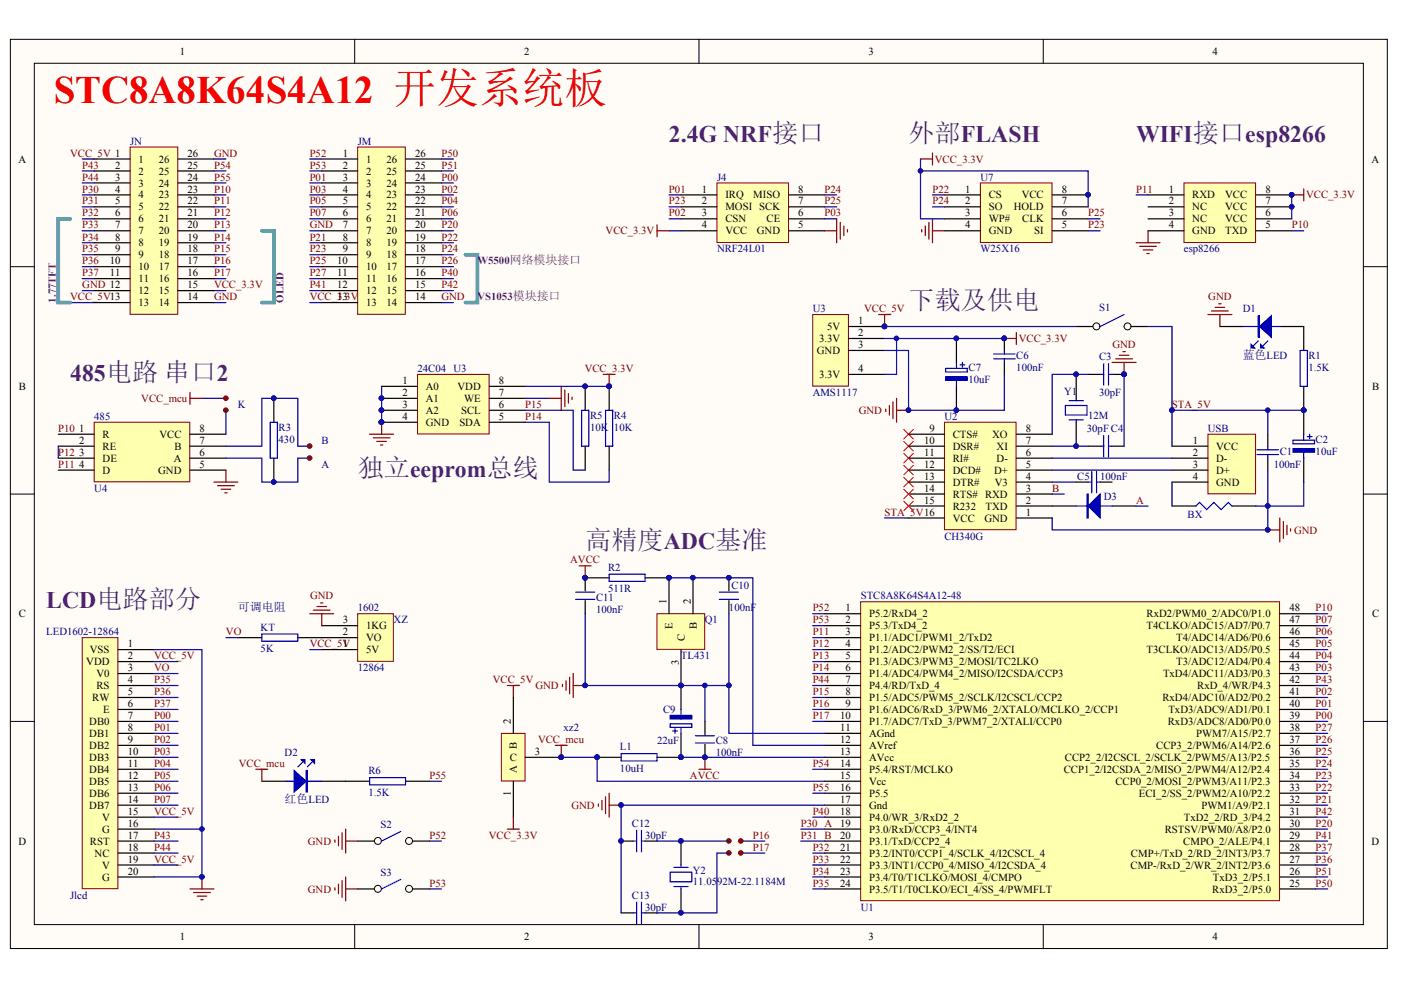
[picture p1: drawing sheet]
<svg xmlns="http://www.w3.org/2000/svg" width="297mm" height="210mm" viewBox="0 0 297 210" stroke-linecap="round" stroke-linejoin="round" font-family="sans-serif">
<g fill="#fffcf8" stroke="#000" stroke-width=".21">
<path d="M2.2 8.3h291.9v192.8h-291.9z"/>
<path d="M7.3 13.4h281.8v182.6h-281.8z"/>
</g>
<path d="M75.2 8.3v5.1M148.2 8.3v5.1M221.2 8.3v5.1M2.2 56.5h5.1M289.1 56.5h5.1M2.2 104.8h5.1M289.1 104.8h5.1M2.2 153h5.1M289.1 153h5.1M75.2 196.1v5.1M148.2 196.1v5.1M221.2 196.1v5.1" fill="none" stroke="#000" stroke-width=".21"/>
<path d="M182.5 127.6h88.8v63.4h-88.8z" fill="#ffffb0" stroke="#800000" stroke-width=".21"/>
<g fill="none" stroke="#000" stroke-width=".25">
<path d="M154.5 122.5v2.8M154.5 127.3v2.8M174.9 130.1h7.6M174.9 132.7h7.6M174.9 135.2h7.6M174.9 137.7h7.6M271.3 130.1h7.7M271.3 132.7h7.7M271.3 135.2h7.7M271.3 137.7h7.7M144.4 145.3v5.1M144.4 155.5v5.1"/>
<path d="M149.5 153v2.7M149.5 157.8v2.8M174.9 140.3h7.6M174.9 142.8h7.6M174.9 145.3h7.6M174.9 147.9h7.6M174.9 150.4h7.6M174.9 153h7.6M174.9 155.5h7.6M174.9 158h7.6M271.3 140.3h7.7M271.3 142.8h7.7"/>
<path d="M271.3 145.3h7.7M271.3 147.9h7.7M271.3 150.4h7.7M271.3 153h7.7M271.3 155.5h7.7M271.3 158h7.7M174.9 160.6h7.6M174.9 163.1h7.6M174.9 165.6h7.6M174.9 168.2h7.6M174.9 170.7h7.6M174.9 173.3h7.6"/>
<path d="M174.9 175.8h7.6M174.9 178.3h7.6M271.3 160.6h7.7M271.3 163.1h7.7M271.3 165.6h7.7M271.3 168.2h7.7M271.3 170.7h7.7M271.3 173.3h7.7M271.3 175.8h7.7M271.3 178.3h7.7M174.9 180.9h7.6M174.9 183.4h7.6"/>
<path d="M174.9 185.9h7.6M174.9 188.5h7.6M271.3 180.9h7.7M271.3 183.4h7.7M271.3 185.9h7.7M271.3 188.5h7.7"/>
</g>
<path d="M152.5 127.1h4.1M152.5 125.6h4.1M142.1 153.5h4.6v.7h-4.6zM142.6 155h1M143.1 154.5v1M144.4 150.4v2M144.4 154.2v1.3M147.4 156h4.1M147.4 157.5h4.1" fill="none" stroke="#00f" stroke-width=".25"/>
<g fill="#000080" stroke="#000080" stroke-width=".21">
<circle cx="154.5" cy="122.5" r=".48"/>
<circle cx="144.4" cy="160.5" r=".48"/>
<circle cx="144.4" cy="145.3" r=".48"/>
<circle cx="149.4" cy="160.5" r=".48"/>
</g>
<path d="M142.1 151.7h4.6v.7h-4.6z" fill-rule="evenodd" fill="#00f" stroke="#00f" stroke-width=".25"/>
<path d="M256.1 92.1h10.1v12.6h-10.1z" fill="#ffffb0" stroke="#800000" stroke-width=".21"/>
<path d="M228.2 79.4v5.1M228.2 69.2h5.1M230.7 79.4h2.6M235.8 79.4h2.5M228.2 89.5v5.1M230.7 94.6h2.6M235.8 94.6h2.5M248.5 94.6h7.6M248.5 97.1h7.6M248.5 99.7h7.6M248.5 102.2h7.6" fill="none" stroke="#000" stroke-width=".25"/>
<g fill="none" stroke="#00f" stroke-width=".25">
<path d="M233.3 79.4h.7M234 77.1v4.6M235 77.1v4.6M235 79.4h.8M225.9 86h4.6v2h-4.6zM226.7 89h3M226.7 85h3M228.2 84.5v.5M228.2 89v.5M233.3 94.6h.7M234 92.3v4.6M235 94.6h.8"/>
<path d="M235 92.3v4.6"/>
</g>
<g fill="#000080" stroke="#000080" stroke-width=".21">
<circle cx="228.1" cy="79.4" r=".48"/>
<circle cx="228.1" cy="94.6" r=".48"/>
<circle cx="238.3" cy="79.4" r=".48"/>
</g>
<circle cx="232.5" cy="69.2" r=".74" fill="#fffcf8" stroke="#000" stroke-width=".21"/>
<path d="M238.3 69.2h5.1" fill="none" stroke="#000" stroke-width=".25"/>
<circle cx="239.1" cy="69.2" r=".74" fill="#fffcf8" stroke="#000" stroke-width=".21"/>
<g fill="none" stroke="#00f" stroke-width=".25">
<path d="M238.3 66.7l-5 2.5M231.5 99.9v4.6M232.5 99.9v4.6M266.5 96.4h4.6M266.5 95.4h4.6M268.8 94.6v.8M268.8 96.4v.7M274.1 93.3h4.6v.8h-4.6zM276.4 92.1v1.2M276.4 95.1v2M277.2 92.6h1M277.7 92.1v1"/>
<path d="M230.7 102.2h.8M232.5 102.2h.8M253.6 107.3l.7-.8 1.5 1.5 1.6-1.5 1.5 1.5 1.5-1.5 .8 .8"/>
</g>
<path d="M268.8 92.1v2.5M268.8 97.1v2.6M276.4 87v5.1M276.4 97.1v5.1M228.2 102.2h2.5M233.3 102.2h2.5M248.5 107.3h5.1M261.2 107.3h5.1" fill="none" stroke="#000" stroke-width=".25"/>
<circle cx="276.4" cy="87" r=".48" fill="#000080" stroke="#000080" stroke-width=".21"/>
<path d="M274.1 95.1h4.6v.8h-4.6z" fill-rule="evenodd" fill="#00f" stroke="#00f" stroke-width=".25"/>
<path d="M223.1 104.8h2.5M223.1 102.2h5.1M248.5 102.2v5.1" fill="none" stroke="#000080" stroke-width=".25"/>
<path d="M191.6 93.6l2 2M191.6 98.7l2 2M191.6 91.1l2 2M191.6 96.1l2 2.1M193.6 93.6l-2 2M193.6 98.7l-2 2M193.6 91.1l-2 2M193.6 96.1l-2 2.1M191.6 101.2l2 2M193.6 101.2l-2 2" fill="none" stroke="#f00" stroke-width=".21"/>
<path d="M200.2 89.5h15.2v22.8h-15.2z" fill="#ffffb0" stroke="#800000" stroke-width=".21"/>
<g fill="none" stroke="#000" stroke-width=".25">
<path d="M202.8 71.8v5M212.9 71.8v2.5M212.9 76.8v2.6M258.6 69.2h5.1M271.3 69.2h5.1v5.1M192.6 99.7h7.6M192.6 97.1h7.6M192.6 94.6h7.6M192.6 92.1h7.6M202.8 81.9v5.1M215.5 99.7h7.6M215.5 97.1h7.6"/>
<path d="M215.5 94.6h7.6M215.5 92.1h7.6M276.4 81.9v5.1M192.6 109.8h7.6M192.6 107.3h7.6M192.6 104.8h7.6M192.6 102.2h7.6M215.5 109.8h7.6M215.5 107.3h7.6M215.5 104.8h7.6M215.5 102.2h7.6M126.6 160.6h5.1"/>
<path d="M139.3 160.6h5.1"/>
</g>
<path d="M191.6 106.3l2 2M191.6 103.7l2 2.1M193.6 106.3l-2 2M193.6 103.7l-2 2.1" fill="none" stroke="#f00" stroke-width=".21"/>
<g fill="#000080" stroke="#000080" stroke-width=".21">
<circle cx="144.4" cy="160.5" r=".48"/>
<circle cx="126.6" cy="160.5" r=".48"/>
<circle cx="149.4" cy="145.3" r=".48"/>
<circle cx="124" cy="145.3" r=".48"/>
<circle cx="268.8" cy="107.3" r=".48"/>
<circle cx="268.8" cy="87" r=".48"/>
<circle cx="248.5" cy="87" r=".48"/>
<circle cx="212.9" cy="71.7" r=".48"/>
<circle cx="202.8" cy="71.7" r=".48"/>
<circle cx="202.8" cy="87" r=".48"/>
<circle cx="276.4" cy="87" r=".48"/>
</g>
<g fill="none" stroke="#00f" stroke-width=".25">
<path d="M200.5 78.1h4.6v.8h-4.6zM202.8 76.8v1.3M202.8 79.9v2M203.5 77.3h1.1M204.1 76.8v1.1M210.7 75.1h4.5M210.7 76.1h4.5M212.9 74.3v.8M212.9 76.1v.7M263.7 69.2h7.6M266.8 72.3l-1 1M268.8 72.3l-1 1"/>
<path d="M275.7 74.3h1.5v7.6h-1.5zM131.7 159.8h7.6v1.5h-7.6z"/>
</g>
<g fill="none" stroke="#000080" stroke-width=".25">
<path d="M268.8 87v5.1M268.8 99.7v7.6M276.4 102.2v5.1h-10.1M172.3 130.1h2.6M172.3 132.7h2.6M172.3 135.2h2.6M172.3 137.7h2.6M279 130.1h2.5M279 132.7h2.5M279 135.2h2.5M279 137.7h2.5M149.5 145.3v7.7"/>
<path d="M172.3 140.3h2.6M172.3 142.8h2.6M172.3 145.3h2.6M172.3 147.9h2.6M172.3 150.4h2.6M172.3 153h2.6M279 140.3h2.5M279 142.8h2.5M279 145.3h2.5M279 147.9h2.5M279 150.4h2.5M279 153h2.5"/>
<path d="M279 155.5h2.5M279 158h2.5M144.4 160.6h30.5M169.8 175.8h5.1M169.8 178.3h5.1M172.3 163.1h2.6M172.3 168.2h2.6M172.3 173.3h2.6M279 160.6h2.5M279 163.1h2.5M279 168.2h2.5M279 173.3h2.5"/>
<path d="M279 175.8h2.5M279 178.3h2.5M279 165.6h2.5M279 170.7h2.5M172.3 180.9h2.6M172.3 183.4h2.6M172.3 185.9h2.6M172.3 188.5h2.6M279 180.9h2.5M279 183.4h2.5M279 185.9h2.5M279 188.5h2.5"/>
</g>
<path d="M212.9 71.8h2.6M215.5 70.5v2.5M119.2 145.1v.5M120 144.3v2.1M120.8 143.6v3.5M121.5 142.8v5.1M121.5 145.3h2.6" fill="none" stroke="#800000" stroke-width=".25"/>
<g fill="#00f" stroke="#00f" stroke-width=".25">
<path d="M267 69.2l2.6-2.3v4.6z"/>
<path d="M265.2 73l.8 .8h-.8z"/>
<path d="M267.3 73l.7 .8h-.7z"/>
<path d="M200.5 79.9h4.6v.7h-4.6z" fill-rule="evenodd"/>
<path d="M266.8 66.9h.2v4.6h-.2z" fill-rule="evenodd"/>
</g>
<path d="M172.3 66.7h7.6v15.2h-7.6z" fill="#ffffb0" stroke="#800000" stroke-width=".21"/>
<path d="M179.9 69.2h7.6M179.9 71.8h7.6M179.9 74.3h7.6M179.9 79.4h7.6M124.1 122.5h5.1M136.8 122.5h5" fill="none" stroke="#000" stroke-width=".25"/>
<g fill="#000080" stroke="#000080" stroke-width=".21">
<circle cx="187.5" cy="69.2" r=".48"/>
<circle cx="212.9" cy="71.7" r=".48"/>
<circle cx="190.1" cy="71.7" r=".48"/>
<circle cx="268.8" cy="112.3" r=".48"/>
<circle cx="192.6" cy="87" r=".48"/>
<circle cx="149.4" cy="160.5" r=".48"/>
<circle cx="131.7" cy="170.7" r=".48"/>
<circle cx="124" cy="122.5" r=".48"/>
<circle cx="141.8" cy="122.5" r=".48"/>
</g>
<path d="M187.5 74.3h5.1v12.7h20.3v-7.6M187.5 71.8h25.4M187.5 69.2h40.7M190.1 71.8v7.6h-2.6" fill="none" stroke="#000080" stroke-width=".25"/>
<g fill="none" stroke="#800000" stroke-width=".25">
<path d="M186.3 66.7h2.5M187.5 66.7v2.5M256.1 66.7h5.1M256.9 65.9h3.5M257.6 65.2h2.1M258.4 64.4h.5M258.6 66.7v2.5M187.8 86.7v.5M188.6 86v2M189.3 85.2v3.6M190.1 84.5v5M190.1 87h2.5"/>
<path d="M268.8 112.4h2.5M271.3 109.8v5.1M272.1 110.6v3.5M272.9 111.3v2.1M273.6 112.1v.5M107.6 145.3h2.5M108.8 145.3v2.6M126.9 170.5v.5M127.6 169.7v2M128.4 168.9v3.6M129.2 168.2v5.1M129.2 170.7h2.5"/>
<path d="M148.2 163.1h2.5M149.5 160.6v2.5"/>
</g>
<path d="M129.2 121.7h7.6v1.6h-7.6z" fill="none" stroke="#00f" stroke-width=".25"/>
<path d="M139.3 130.1h10.1v7.6h-10.1z" fill="#ffffb0" stroke="#800000" stroke-width=".21"/>
<path d="M124.1 122.5v2.8M124.1 127.3v2.8M141.8 122.5v7.6M144.4 137.7v7.6M146.9 122.5v7.6" fill="none" stroke="#000" stroke-width=".25"/>
<g fill="#000080" stroke="#000080" stroke-width=".21">
<circle cx="141.8" cy="122.5" r=".48"/>
<circle cx="146.9" cy="122.5" r=".48"/>
<circle cx="144.4" cy="145.3" r=".48"/>
<circle cx="154.5" cy="145.3" r=".48"/>
<circle cx="124" cy="145.3" r=".48"/>
<circle cx="124" cy="122.5" r=".48"/>
</g>
<path d="M124.1 130.1v15.2h30.4v-15.2M141.8 122.5h17.8v35.5h15.3" fill="none" stroke="#000080" stroke-width=".25"/>
<path d="M122.8 120h2.5M124.1 120v2.5" fill="none" stroke="#800000" stroke-width=".25"/>
<path d="M122 127.1h4.1M122 125.6h4.1" fill="none" stroke="#00f" stroke-width=".25"/>
<path d="M207.9 38.8h15.1v12.6h-15.1z" fill="#ffffb0" stroke="#800000" stroke-width=".21"/>
<path d="M200.2 41.3h7.7M200.2 43.9h7.7M200.2 46.4h7.7M200.2 48.9h7.7M223.1 41.3h7.6M223.1 43.9h7.6M223.1 46.4h7.6M223.1 48.9h7.6" fill="none" stroke="#000" stroke-width=".25"/>
<circle cx="230.7" cy="41.3" r=".49" fill="#000080" stroke="#000080" stroke-width=".21"/>
<path d="M195.2 33.7h2.5M197.7 32.4v2.6M195.4 48.7v.5M196.2 47.9v2M196.9 47.2v3.5M197.7 46.4v5.1M197.7 48.9h2.5" fill="none" stroke="#800000" stroke-width=".25"/>
<path d="M197.7 43.9h2.5M197.7 41.3h2.5M230.7 46.4h2.6M230.7 48.9h2.6" fill="none" stroke="#000080" stroke-width=".25"/>
<path d="M251 38.8h15.2v12.6h-15.2z" fill="#ffffb0" stroke="#800000" stroke-width=".21"/>
<path d="M243.4 41.3h7.6M243.4 43.9h7.6M243.4 46.4h7.6M243.4 48.9h7.6M266.3 41.3h7.6M266.3 43.9h7.6M266.3 46.4h7.6M266.3 48.9h7.6" fill="none" stroke="#000" stroke-width=".25"/>
<g fill="#000080" stroke="#000080" stroke-width=".21">
<circle cx="273.9" cy="43.8" r=".48"/>
<circle cx="273.9" cy="41.3" r=".48"/>
</g>
<path d="M240.9 41.3h2.5M273.9 48.9h2.5M273.9 41.3v5.1" fill="none" stroke="#000080" stroke-width=".25"/>
<path d="M240.9 51.5h5M241.6 52.2h3.6M242.4 53h2M243.2 53.8h.5M243.4 48.9v2.6M273.9 41.3h2.5M276.4 40.1v2.5" fill="none" stroke="#800000" stroke-width=".25"/>
<path d="M20 89.5h20.2v12.7h-20.2z" fill="#ffffb0" stroke="#800000" stroke-width=".21"/>
<path d="M12.4 92.1h7.6M12.4 94.6h7.6M12.4 97.1h7.6M12.4 99.7h7.6M40.3 92.1h7.6M40.3 94.6h7.6M40.3 97.1h7.6M40.3 99.7h7.6M58.1 84.5v5M58.1 97.1v5.1" fill="none" stroke="#000" stroke-width=".25"/>
<path d="M42.8 84.5h5.1M47.9 97.1h7.6v5.1h7.6v-5.1h2.6M47.9 87v5.1" fill="none" stroke="#000080" stroke-width=".25"/>
<g fill="#800000" stroke="#800000" stroke-width=".21">
<circle cx="47.9" cy="84.4" r=".48"/>
<circle cx="47.9" cy="87" r=".48"/>
<circle cx="65.6" cy="94.6" r=".49"/>
<circle cx="65.6" cy="97.1" r=".49"/>
</g>
<path d="M47.9 99.7v2.5M45.4 102.2h5M46.1 103h3.6M46.9 103.7h2M47.6 104.5h.6" fill="none" stroke="#800000" stroke-width=".25"/>
<g fill="#000080" stroke="#000080" stroke-width=".21">
<circle cx="58" cy="102.2" r=".48"/>
<circle cx="58" cy="84.4" r=".48"/>
</g>
<path d="M57.3 89.5h1.5v7.6h-1.5z" fill="none" stroke="#00f" stroke-width=".25"/>
<path d="M17.4 135.2h7.6v53.2h-7.6z" fill="#ffffb0" stroke="#800000" stroke-width=".21"/>
<g fill="none" stroke="#000" stroke-width=".25">
<path d="M25 137.7h7.7M25 140.3h7.7M25 142.8h7.7M25 145.3h7.7M25 147.9h7.7M25 150.4h7.7M25 153h7.7M25 155.5h7.7M25 158h7.7M25 160.6h7.7M25 163.1h7.7M25 165.6h7.7"/>
<path d="M25 168.2h7.7M25 170.7h7.7M25 173.3h7.7M25 175.8h7.7M25 178.3h7.7M25 180.9h7.7M25 183.4h7.7M25 185.9h7.7"/>
</g>
<g fill="none" stroke="#000080" stroke-width=".25">
<path d="M65.7 137.7h2.5M32.7 140.3h5M32.7 142.8h5M32.7 145.3h5M32.7 147.9h5M32.7 150.4h5M32.7 153h5M32.7 155.5h5M32.7 158h5M32.7 160.6h5M32.7 163.1h5M32.7 165.6h5"/>
<path d="M32.7 168.2h5M32.7 170.7h5M32.7 173.3h5M32.7 178.3h5M32.7 180.9h5M32.7 183.4h5"/>
</g>
<path d="M40.3 188.5h5.1M41 189.2h3.6M41.8 190h2M42.6 190.8h.5M42.8 185.9v2.6" fill="none" stroke="#800000" stroke-width=".25"/>
<circle cx="42.8" cy="185.9" r=".48" fill="#000080" stroke="#000080" stroke-width=".21"/>
<path d="M75.8 130.1h7.6v10.1h-7.6z" fill="#ffffb0" stroke="#800000" stroke-width=".21"/>
<path d="M50.4 135.2h5.1M63.1 135.2h12.7M68.2 137.7h7.6M68.2 132.7h7.6" fill="none" stroke="#000" stroke-width=".25"/>
<path d="M32.7 137.7h10.1v48.2h-10.1M47.9 135.2h2.5M32.7 175.8h10.1" fill="none" stroke="#000080" stroke-width=".25"/>
<g fill="#000080" stroke="#000080" stroke-width=".21">
<circle cx="42.8" cy="185.9" r=".48"/>
<circle cx="42.8" cy="175.8" r=".48"/>
</g>
<path d="M55.5 134.4h7.6v1.6h-7.6z" fill="none" stroke="#00f" stroke-width=".25"/>
<path d="M88.5 79.4h15.2v12.6h-15.2z" fill="#ffffb0" stroke="#800000" stroke-width=".21"/>
<path d="M80.9 81.9h7.6M80.9 84.5h7.6M80.9 87h7.6M80.9 89.5h7.6M103.8 81.9h7.6M103.8 84.5h7.6M103.8 87h7.6M103.8 89.5h7.6M124.1 81.9v5.1M124.1 94.6v5.1M129.2 81.9v5.1M129.2 94.6v5.1" fill="none" stroke="#000" stroke-width=".25"/>
<g fill="#000080" stroke="#000080" stroke-width=".21">
<circle cx="80.9" cy="84.4" r=".49"/>
<circle cx="80.9" cy="87" r=".49"/>
<circle cx="80.9" cy="89.5" r=".49"/>
<circle cx="124" cy="81.9" r=".48"/>
<circle cx="129.1" cy="81.9" r=".48"/>
<circle cx="195.1" cy="36.2" r=".48"/>
<circle cx="238.3" cy="79.4" r=".48"/>
</g>
<path d="M195.2 36.2h35.5v7.7M195.2 33.7v12.7h5M80.9 81.9v7.6M111.4 87h10.1v12.7h2.6M111.4 89.5h5.1v12.7h12.7v-2.5M111.4 84.5h5.1M111.4 81.9h17.8" fill="none" stroke="#000080" stroke-width=".25"/>
<g fill="none" stroke="#800000" stroke-width=".25">
<path d="M127.9 79.4h2.5M129.2 79.4v2.5M235.8 76.8h5.1M236.6 76.1h3.5M237.3 75.3h2M238.1 74.6h.5M238.3 76.8v2.6M78.4 92.1h5M79.1 92.8h3.6M79.9 93.6h2M80.7 94.3h.5M80.9 89.5v2.6"/>
<path d="M116.5 84.5h2.5M119 81.9v5.1M119.8 82.7v3.5M120.5 83.4v2.1M121.3 84.2v.5M65.7 130.1h5.1M66.4 129.4h3.6M67.2 128.6h2M68 127.8h.5M68.2 130.1v2.6"/>
</g>
<path d="M123.3 87h1.5v7.6h-1.5zM128.4 87h1.5v7.6h-1.5z" fill="none" stroke="#00f" stroke-width=".25"/>
<path d="M106.3 155.5h5v10.1h-5z" fill="#ffffb0" stroke="#800000" stroke-width=".21"/>
<path d="M108.8 147.9v7.6M108.8 165.6v7.7M111.4 160.6h7.6" fill="none" stroke="#000" stroke-width=".25"/>
<g fill="#000080" stroke="#000080" stroke-width=".21">
<circle cx="119" cy="160.5" r=".48"/>
<circle cx="126.6" cy="160.5" r=".48"/>
</g>
<path d="M40.3 83.2v2.5M40.3 84.5h2.5M117.7 158h2.6M119 158v2.6M107.6 175.8h2.5M108.8 173.3v2.5" fill="none" stroke="#800000" stroke-width=".25"/>
<g fill="none" stroke="#000080" stroke-width=".25">
<path d="M65.7 38.8h2.5M93.6 38.8h2.5M17.4 41.3h2.6M17.4 43.9h2.6M17.4 46.4h2.6M17.4 48.9h2.6M17.4 51.5h2.6M17.4 54h2.6M17.4 56.5h2.6M17.4 59.1h2.6M45.4 41.3h2.5M45.4 43.9h2.5"/>
<path d="M45.4 46.4h2.5M45.4 48.9h2.5M45.4 51.5h2.5M45.4 54h2.5M45.4 56.5h2.5M45.4 59.1h2.5M65.7 41.3h2.5M65.7 43.9h2.5M65.7 46.4h2.5M65.7 48.9h2.5M65.7 51.5h2.5M65.7 54h2.5"/>
<path d="M65.7 56.5h2.5M65.7 59.1h2.5M93.6 41.3h2.5M93.6 43.9h2.5M93.6 46.4h2.5M93.6 48.9h2.5M93.6 51.5h2.5M93.6 54h2.5M93.6 56.5h2.5M93.6 59.1h2.5M14.9 64.2h5.1M17.4 61.6h2.6"/>
<path d="M45.4 61.6h2.5M45.4 64.2h2.5M65.7 61.6h2.5M65.7 64.2h2.5M93.6 61.6h2.5M93.6 64.2h2.5M119 160.6h7.6v5h48.3"/>
</g>
<path d="M55.5 48.9h2.6v15.3h-2.6M98.7 54h2.5v10.2h-2.5" fill="none" stroke="#009cca" stroke-width=".76"/>
<path d="M75.8 31.2h10.1v35.4h-10.1z" fill="#ffffb0" stroke="#800000" stroke-width=".21"/>
<g fill="none" stroke="#000" stroke-width=".25">
<path d="M68.2 33.7h7.6M68.2 36.2h7.6M68.2 38.8h7.6M86 33.7h7.6M86 36.2h7.6M86 38.8h7.6M68.2 41.3h7.6M68.2 43.9h7.6M68.2 46.4h7.6M68.2 48.9h7.6M68.2 51.5h7.6M68.2 54h7.6"/>
<path d="M68.2 56.5h7.6M68.2 59.1h7.6M86 41.3h7.6M86 43.9h7.6M86 46.4h7.6M86 48.9h7.6M86 51.5h7.6M86 54h7.6M86 56.5h7.6M86 59.1h7.6M68.2 61.6h7.6M68.2 64.2h7.6"/>
<path d="M86 61.6h7.6M86 64.2h7.6"/>
</g>
<path d="M27.6 31.2h10.1v35.4h-10.1z" fill="#ffffb0" stroke="#800000" stroke-width=".21"/>
<g fill="none" stroke="#000" stroke-width=".25">
<path d="M20 33.7h7.6M20 36.2h7.6M20 38.8h7.6M37.7 33.7h7.7M37.7 36.2h7.7M37.7 38.8h7.7M20 41.3h7.6M20 43.9h7.6M20 46.4h7.6M20 48.9h7.6M20 51.5h7.6M20 54h7.6"/>
<path d="M20 56.5h7.6M20 59.1h7.6M37.7 41.3h7.7M37.7 43.9h7.7M37.7 46.4h7.7M37.7 48.9h7.7M37.7 51.5h7.7M37.7 54h7.7M37.7 56.5h7.7M37.7 59.1h7.7M20 61.6h7.6M20 64.2h7.6"/>
<path d="M37.7 61.6h7.7M37.7 64.2h7.7"/>
</g>
<path d="M65.7 33.7h2.5M65.7 36.2h2.5M93.6 33.7h2.5M93.6 36.2h2.5M141.8 41.3h2.6M141.8 43.9h2.6M141.8 46.4h2.6M141.8 48.9h2.6M174.9 41.3h2.5M174.9 43.9h2.5M174.9 46.4h2.5M154.5 145.3v10.2h20.4" fill="none" stroke="#000080" stroke-width=".25"/>
<circle cx="154.5" cy="145.3" r=".48" fill="#000080" stroke="#000080" stroke-width=".21"/>
<path d="M14.9 46.4h-2.5v17.8h2.5" fill="none" stroke="#009cca" stroke-width=".76"/>
<path d="M174.9 48.9h2.5M177.4 46.4v5.1M178.2 47.2v3.5M178.9 47.9v2M179.7 48.7v.5" fill="none" stroke="#800000" stroke-width=".25"/>
<path d="M152 38.8h15.2v12.6h-15.2z" fill="#ffffb0" stroke="#800000" stroke-width=".21"/>
<path d="M144.4 41.3h7.6M144.4 43.9h7.6M144.4 46.4h7.6M144.4 48.9h7.6M167.2 41.3h7.7M167.2 43.9h7.7M167.2 46.4h7.7M167.2 48.9h7.7M55.5 165.6h5.1M68.2 165.6h10.2M75.8 178.3h5.1M86 165.6h5.1" fill="none" stroke="#000" stroke-width=".25"/>
<path d="M17.4 33.7h2.6M17.4 36.2h2.6M17.4 38.8h2.6M45.4 33.7h2.5M45.4 36.2h2.5M45.4 38.8h2.5M12.4 94.6v2.5M47.9 94.6h7.6v-10.1h7.6v10.1h2.6" fill="none" stroke="#000080" stroke-width=".25"/>
<path d="M60.6 165.6h7.6M64.2 161.6l-1.1 1M66.2 161.6l-1 1M78.4 164.9h7.6v1.5h-7.6z" fill="none" stroke="#00f" stroke-width=".25"/>
<g fill="#00f" stroke="#00f" stroke-width=".25">
<path d="M62.4 163.4l2.5 2.2-2.5 2.3z"/>
<path d="M65.9 161.1h.8v.7z"/>
<path d="M63.9 161.1h.8v.7z"/>
<path d="M64.9 163.4h.3v4.5h-.3z" fill-rule="evenodd"/>
</g>
<path d="M54.2 163.1h2.6M55.5 163.1v2.5" fill="none" stroke="#800000" stroke-width=".25"/>
<circle cx="80.1" cy="178.3" r=".74" fill="#fffcf8" stroke="#000" stroke-width=".21"/>
<path d="M86 178.3h5.1" fill="none" stroke="#000" stroke-width=".25"/>
<circle cx="86.7" cy="178.3" r=".74" fill="#fffcf8" stroke="#000" stroke-width=".21"/>
<path d="M85 176.3l-4.1 2" fill="none" stroke="#00f" stroke-width=".25"/>
<path d="M71 178.1v.5M71.8 177.3v2M72.5 176.6v3.5M73.3 175.8v5.1M73.3 178.3h2.5" fill="none" stroke="#800000" stroke-width=".25"/>
<path d="M75.8 188.5h5.1" fill="none" stroke="#000" stroke-width=".25"/>
<circle cx="80.1" cy="188.5" r=".74" fill="#fffcf8" stroke="#000" stroke-width=".21"/>
<path d="M86 188.5h5.1" fill="none" stroke="#000" stroke-width=".25"/>
<circle cx="86.7" cy="188.5" r=".74" fill="#fffcf8" stroke="#000" stroke-width=".21"/>
<g fill="none" stroke="#00f" stroke-width=".25">
<path d="M228.2 107.3h7.6M134.2 178.3h.8M135 176v4.6M136 176v4.6M136 178.3h.8M85 186.4l-4.1 2.1M134.2 193.6h.8M135 191.3v4.5M136 193.6h.8M136 191.3v4.5M142.1 184.9h4.6v2.1h-4.6zM142.9 188h3"/>
<path d="M142.9 183.9h3M144.4 183.4v.5M144.4 188v.5"/>
</g>
<path d="M139.3 47.7v2.5M139.3 48.9h2.5M71 188.2v.5M71.8 187.5v2M72.5 186.7v3.6M73.3 185.9v5.1M73.3 188.5h2.5" fill="none" stroke="#800000" stroke-width=".25"/>
<g fill="none" stroke="#000080" stroke-width=".25">
<path d="M230.7 79.4h-7.6v12.7M238.3 79.4v15.2M243.4 69.2h5.1v25.4M223.1 94.6h7.6M223.1 97.1h25.4M223.1 99.7h25.4M248.5 87h27.9M187.5 109.8h5.1M240.9 107.3h2.5M268.8 107.3v5.1h-45.7v-2.6M91.1 178.3h2.5M91.1 165.6h2.5"/>
<path d="M139.3 178.3h15.2M157.1 178.3h5.1M174.9 170.7h-43.2v22.9M91.1 188.5h2.5M154.5 180.9h-2.5v12.7h-12.7M157.1 180.9h5.1"/>
</g>
<g fill="#000080" stroke="#000080" stroke-width=".21">
<circle cx="238.3" cy="79.4" r=".48"/>
<circle cx="144.4" cy="178.3" r=".48"/>
<circle cx="144.4" cy="193.5" r=".48"/>
<circle cx="131.7" cy="178.3" r=".48"/>
<circle cx="131.7" cy="170.7" r=".48"/>
<circle cx="276.4" cy="87" r=".48"/>
<circle cx="248.5" cy="87" r=".48"/>
<circle cx="268.8" cy="107.3" r=".48"/>
<circle cx="268.8" cy="112.3" r=".48"/>
</g>
<path d="M223.1 107.3h5.1M235.8 107.3h5.1M131.7 178.3h2.5M136.8 178.3h2.5M144.4 178.3v5.1M131.7 193.6h2.5M136.8 193.6h2.5M144.4 188.5v5.1" fill="none" stroke="#000" stroke-width=".25"/>
<g fill="#800000" stroke="#800000" stroke-width=".21">
<circle cx="154.5" cy="180.8" r=".48"/>
<circle cx="154.5" cy="178.3" r=".48"/>
<circle cx="157.1" cy="180.8" r=".48"/>
<circle cx="157.1" cy="178.3" r=".48"/>
</g>
<g fill="#00f" stroke="#00f" stroke-width=".25">
<path d="M230.7 107.3l2.6-2.5v5z"/>
<path d="M230.5 104.8h.2v5h-.2z" fill-rule="evenodd"/>
</g>
<text font-size="8.2" fill="#fa0000" x="11.4" y="21.8">STC8A8K64S4A12 开发系统板</text>
<g font-size="5.5" fill="#4e2077">
<text x="192.6" y="30.1">外部FLASH</text>
<text x="192.6" y="65.6">下载及供电</text>
<text x="75.8" y="101.1">独立eeprom总线</text>
<text x="124.1" y="116.3">高精度ADC基准</text>
</g>
<g font-size="5" fill="#4e2077">
<text x="141.8" y="30.1">2.4G NRF接口</text>
<text x="240.9" y="30.1">WIFI接口esp8266</text>
<text x="14.9" y="80.8">485电路 串口2</text>
<text x="9.8" y="129">LCD电路部分</text>
</g>
<g font-size="2.5" fill="#000080">
<text x="263.5" y="76.1">蓝色LED</text>
<text x="50.4" y="129.6">可调电阻</text>
<text x="60.3" y="170.2">红色LED</text>
</g>
<g font-size="2.3">
<text x="38.1" y="11.6">1</text>
<text x="111.1" y="11.6">2</text>
<text x="184.1" y="11.6">3</text>
<text x="257.1" y="11.6">4</text>
<text x="3.9" y="34.5">A</text>
<text x="24.4" y="35.8">2</text>
<text x="29.4" y="34.5">1</text>
<text x="33.7" y="34.5">26</text>
<text x="39.8" y="35.8">25</text>
<text x="39.8" y="33.2">26</text>
<text x="72.7" y="33.2">1</text>
<text x="72.7" y="35.8">2</text>
<text x="77.6" y="34.5">1</text>
<text x="81.9" y="34.5">26</text>
<text x="88" y="35.8">25</text>
<text x="88" y="33.2">26</text>
<text x="290.8" y="34.5">A</text>
<text x="24.4" y="38.3">3</text>
<text x="24.4" y="40.8">4</text>
<text x="29.4" y="37">2</text>
<text x="29.4" y="39.6">3</text>
<text x="33.7" y="39.6">24</text>
<text x="33.7" y="37">25</text>
<text x="39.8" y="40.8">23</text>
<text x="39.8" y="38.3">24</text>
<text x="72.7" y="38.3">3</text>
<text x="72.7" y="40.8">4</text>
<text x="77.6" y="37">2</text>
<text x="77.6" y="39.6">3</text>
<text x="81.9" y="39.6">24</text>
<text x="81.9" y="37">25</text>
<text x="88" y="40.8">23</text>
<text x="88" y="38.3">24</text>
<text x="148.8" y="40.8">1</text>
<text x="169.3" y="40.8">8</text>
<text x="204.7" y="40.8">1</text>
<text x="225.1" y="40.8">8</text>
<text x="247.8" y="40.8">1</text>
<text x="268.3" y="40.8">8</text>
<text x="24.4" y="43.4">5</text>
<text x="24.4" y="45.9">6</text>
<text x="29.4" y="42.1">4</text>
<text x="29.4" y="44.6">5</text>
<text x="29.4" y="47.2">6</text>
<text x="33.7" y="47.2">21</text>
<text x="33.7" y="44.6">22</text>
<text x="33.7" y="42.1">23</text>
<text x="39.8" y="45.9">21</text>
<text x="39.8" y="43.4">22</text>
<text x="72.7" y="43.4">5</text>
<text x="72.7" y="45.9">6</text>
<text x="77.6" y="42.1">4</text>
<text x="77.6" y="44.6">5</text>
<text x="77.6" y="47.2">6</text>
<text x="81.9" y="47.2">21</text>
<text x="81.9" y="44.6">22</text>
<text x="81.9" y="42.1">23</text>
<text x="88" y="45.9">21</text>
<text x="88" y="43.4">22</text>
<text x="148.8" y="43.4">2</text>
<text x="148.8" y="45.9">3</text>
<text x="153.8" y="42.1">IRQ</text>
<text x="153.8" y="44.6">MOSI SCK</text>
<text x="153.8" y="47.2">CSN</text>
<text x="159.7" y="42.1">MISO</text>
<text x="162.5" y="47.2">CE</text>
<text x="169.3" y="43.4">7</text>
<text x="169.3" y="45.9">6</text>
<text x="204.7" y="43.4">2</text>
<text x="204.7" y="45.9">3</text>
<text x="209.7" y="42.1">CS</text>
<text x="209.7" y="44.6">SO</text>
<text x="209.7" y="47.2">WP#</text>
<text x="214.9" y="44.6">HOLD</text>
<text x="216.6" y="42.1">VCC</text>
<text x="216.7" y="47.2">CLK</text>
<text x="225.1" y="43.4">7</text>
<text x="225.1" y="45.9">6</text>
<text x="247.8" y="43.4">2</text>
<text x="247.8" y="45.9">3</text>
<text x="252.8" y="42.1">RXD</text>
<text x="252.8" y="44.6">NC</text>
<text x="252.8" y="47.2">NC</text>
<text x="259.8" y="47.2">VCC</text>
<text x="259.8" y="44.6">VCC</text>
<text x="259.8" y="42.1">VCC</text>
<text x="268.3" y="45.9">6</text>
<text x="268.3" y="43.4">7</text>
<text x="24.4" y="48.4">7</text>
<text x="24.4" y="51">8</text>
<text x="24.4" y="53.5">9</text>
<text x="29.4" y="49.7">7</text>
<text x="29.4" y="52.3">8</text>
<text x="33.7" y="52.3">19</text>
<text x="33.7" y="49.7">20</text>
<text x="39.8" y="53.5">18</text>
<text x="39.8" y="51">19</text>
<text x="39.8" y="48.4">20</text>
<text x="72.7" y="48.4">7</text>
<text x="72.7" y="51">8</text>
<text x="72.7" y="53.5">9</text>
<text x="77.6" y="49.7">7</text>
<text x="77.6" y="52.3">8</text>
<text x="81.9" y="52.3">19</text>
<text x="81.9" y="49.7">20</text>
<text x="88" y="53.5">18</text>
<text x="88" y="51">19</text>
<text x="88" y="48.4">20</text>
<text x="148.8" y="48.4">4</text>
<text x="153.8" y="49.7">VCC</text>
<text x="160.5" y="49.7">GND</text>
<text x="169.3" y="48.4">5</text>
<text x="204.7" y="48.4">4</text>
<text x="209.7" y="49.7">GND</text>
<text x="219.3" y="49.7">SI</text>
<text x="225.1" y="48.4">5</text>
<text x="247.8" y="48.4">4</text>
<text x="252.8" y="49.7">GND</text>
<text x="259.8" y="49.7">TXD</text>
<text x="268.3" y="48.4">5</text>
<text x="23.3" y="56.1">10</text>
<text x="23.3" y="58.6">11</text>
<text x="29.4" y="54.8">9</text>
<text x="29.4" y="57.3">10</text>
<text x="29.4" y="59.9">11</text>
<text x="33.7" y="59.9">16</text>
<text x="33.7" y="57.3">17</text>
<text x="33.7" y="54.8">18</text>
<text x="39.8" y="58.6">16</text>
<text x="39.8" y="56.1">17</text>
<text x="71.5" y="56.1">10</text>
<text x="71.5" y="58.6">11</text>
<text x="77.6" y="54.8">9</text>
<text x="77.6" y="57.3">10</text>
<text x="77.6" y="59.9">11</text>
<text x="81.9" y="59.9">16</text>
<text x="81.9" y="57.3">17</text>
<text x="81.9" y="54.8">18</text>
<text x="88" y="58.6">16</text>
<text x="88" y="56.1">17</text>
<text x="29.4" y="62.4">12</text>
<text x="29.4" y="64.9">13</text>
<text x="33.7" y="64.9">14</text>
<text x="33.7" y="62.4">15</text>
<text x="39.8" y="63.7">14</text>
<text x="39.8" y="61.1">15</text>
<text x="71.5" y="61.1">12</text>
<text x="71.5" y="63.7">13</text>
<text x="77.6" y="62.4">12</text>
<text x="77.6" y="64.9">13</text>
<text x="81.9" y="64.9">14</text>
<text x="81.9" y="62.4">15</text>
<text x="88" y="63.7">14</text>
<text x="88" y="61.1">15</text>
<text x="175.3" y="70">5V</text>
<text x="182" y="68.7">1</text>
<text x="182" y="71.3">2</text>
<text x="173.2" y="75.1">GND</text>
<text x="173.7" y="72.5">3.3V</text>
<text x="182" y="73.8">3</text>
<text x="4" y="82.7">B</text>
<text x="85.3" y="81.4">1</text>
<text x="85.3" y="84">2</text>
<text x="90.3" y="82.7">A0</text>
<text x="97" y="82.7">VDD</text>
<text x="105.8" y="84">7</text>
<text x="105.8" y="81.4">8</text>
<text x="173.7" y="80.2">3.3V</text>
<text x="182" y="78.9">4</text>
<text x="290.9" y="82.7">B</text>
<text x="85.3" y="86.5">3</text>
<text x="85.3" y="89">4</text>
<text x="90.3" y="85.2">A1</text>
<text x="90.3" y="87.8">A2</text>
<text x="97.8" y="87.8">SCL</text>
<text x="98.4" y="85.2">WE</text>
<text x="105.8" y="86.5">6</text>
<text x="105.8" y="89">5</text>
<text x="16.8" y="91.6">1</text>
<text x="16.8" y="94.1">2</text>
<text x="21.8" y="92.8">R</text>
<text x="21.8" y="95.4">RE</text>
<text x="33.8" y="92.8">VCC</text>
<text x="37" y="95.4">B</text>
<text x="42.3" y="94.1">7</text>
<text x="42.3" y="91.6">8</text>
<text x="90.3" y="90.3">GND</text>
<text x="97.4" y="90.3">SDA</text>
<text x="195.9" y="94.1">10</text>
<text x="197.1" y="91.6">9</text>
<text x="202" y="92.8">CTS#</text>
<text x="202" y="95.4">DSR#</text>
<text x="210.4" y="92.8">XO</text>
<text x="211.3" y="95.4">XI</text>
<text x="217.5" y="91.6">8</text>
<text x="217.5" y="94.1">7</text>
<text x="252.9" y="94.1">1</text>
<text x="257.9" y="95.4">VCC</text>
<text x="16.8" y="96.6">3</text>
<text x="16.8" y="99.2">4</text>
<text x="21.8" y="97.9">DE</text>
<text x="21.8" y="100.4">D</text>
<text x="33.5" y="100.4">GND</text>
<text x="36.8" y="97.9">A</text>
<text x="42.3" y="99.2">5</text>
<text x="42.3" y="96.6">6</text>
<text x="195.9" y="96.6">11</text>
<text x="195.9" y="99.2">12</text>
<text x="195.9" y="101.7">13</text>
<text x="202" y="97.9">RI#</text>
<text x="202" y="100.4">DCD#</text>
<text x="210.7" y="100.4">D+</text>
<text x="211.3" y="97.9">D-</text>
<text x="217.5" y="99.2">5</text>
<text x="217.5" y="101.7">4</text>
<text x="217.5" y="96.6">6</text>
<text x="252.9" y="96.6">2</text>
<text x="252.9" y="99.2">3</text>
<text x="252.9" y="101.7">4</text>
<text x="257.9" y="97.9">D-</text>
<text x="257.9" y="100.4">D+</text>
<text x="195.9" y="104.3">14</text>
<text x="195.9" y="106.8">15</text>
<text x="202" y="103">DTR#</text>
<text x="202" y="105.5">RTS# RXD</text>
<text x="210.9" y="103">V3</text>
<text x="217.5" y="106.8">2</text>
<text x="217.5" y="104.3">3</text>
<text x="257.9" y="103">GND</text>
<text x="202" y="108.1">R232</text>
<text x="202" y="110.6">VCC</text>
<text x="208.7" y="110.6">GND</text>
<text x="209" y="108.1">TXD</text>
<text x="217.5" y="109.3">1</text>
<text x="4" y="130.9">C</text>
<text x="141.3" y="128.1" transform="rotate(-90 141.3 128.1)">1</text>
<text x="146.4" y="128.1" transform="rotate(-90 146.4 128.1)">2</text>
<text x="179.3" y="129.6">1</text>
<text x="184.3" y="130.9">P5.2/RxD4_2</text>
<text x="243.1" y="130.9">RxD2/PWM0_2/ADC0/P1.0</text>
<text x="273.4" y="129.6">48</text>
<text x="290.9" y="130.9">C</text>
<text x="27.1" y="137.2">1</text>
<text x="72.7" y="137.2">1</text>
<text x="72.7" y="134.7">2</text>
<text x="72.7" y="132.2">3</text>
<text x="77.6" y="136">VO</text>
<text x="77.6" y="133.4">1KG</text>
<text x="142.6" y="133.3" transform="rotate(-90 142.6 133.3)">E</text>
<text x="145.2" y="136" transform="rotate(-90 145.2 136)">C</text>
<text x="147.7" y="133.4" transform="rotate(-90 147.7 133.4)">B</text>
<text x="179.3" y="132.2">2</text>
<text x="179.3" y="134.7">3</text>
<text x="179.3" y="137.2">4</text>
<text x="184.3" y="133.4">P5.3/TxD4_2</text>
<text x="184.3" y="136">P1.1/ADC1/PWM1_2/TxD2</text>
<text x="243.1" y="133.4">T4CLKO/ADC15/AD7/P0.7</text>
<text x="249.4" y="136">T4/ADC14/AD6/P0.6</text>
<text x="273.4" y="134.7">46</text>
<text x="273.4" y="137.2">45</text>
<text x="273.4" y="132.2">47</text>
<text x="18.3" y="141">VDD</text>
<text x="19.1" y="138.5">VSS</text>
<text x="20.4" y="143.6">V0</text>
<text x="27.1" y="139.8">2</text>
<text x="27.1" y="142.3">3</text>
<text x="77.6" y="138.5">5V</text>
<text x="143.9" y="140.9" transform="rotate(-90 143.9 140.9)">3</text>
<text x="179.3" y="139.8">5</text>
<text x="179.3" y="142.3">6</text>
<text x="184.3" y="138.5">P1.2/ADC2/PWM2_2/SS/T2/ECI</text>
<text x="184.3" y="141">P1.3/ADC3/PWM3_2/MOSI/TC2LKO</text>
<text x="184.3" y="143.6">P1.4/ADC4/PWM4_2/MISO/I2CSDA/CCP3</text>
<text x="243.1" y="138.5">T3CLKO/ADC13/AD5/P0.5</text>
<text x="246.6" y="143.6">TxD4/ADC11/AD3/P0.3</text>
<text x="249.4" y="141">T3/ADC12/AD4/P0.4</text>
<text x="273.4" y="142.3">43</text>
<text x="273.4" y="139.8">44</text>
<text x="19.6" y="148.6">RW</text>
<text x="20.4" y="146.1">RS</text>
<text x="27.1" y="144.8">4</text>
<text x="27.1" y="147.4">5</text>
<text x="27.1" y="149.9">6</text>
<text x="179.3" y="144.8">7</text>
<text x="179.3" y="147.4">8</text>
<text x="179.3" y="149.9">9</text>
<text x="184.3" y="146.1">P4.4/RD/TxD_4</text>
<text x="184.3" y="148.6">P1.5/ADC5/PWM5_2/SCLK/I2CSCL/CCP2</text>
<text x="246.5" y="148.6">RxD4/ADC10/AD2/P0.2</text>
<text x="253.8" y="146.1">RxD_4/WR/P4.3</text>
<text x="273.4" y="149.9">40</text>
<text x="273.4" y="147.4">41</text>
<text x="273.4" y="144.8">42</text>
<text x="18.9" y="153.7">DB0</text>
<text x="21.9" y="151.2">E</text>
<text x="27.1" y="152.4">7</text>
<text x="27.1" y="155">8</text>
<text x="108.3" y="153.5" transform="rotate(-90 108.3 153.5)">2</text>
<text x="178.1" y="152.4">10</text>
<text x="178.1" y="155">11</text>
<text x="184.3" y="151.2">P1.6/ADC6/RxD_3/PWM6_2/XTALO/MCLKO_2/CCP1</text>
<text x="184.3" y="153.7">P1.7/ADC7/TxD_3/PWM7_2/XTALI/CCP0</text>
<text x="247.6" y="153.7">RxD3/ADC8/AD0/P0.0</text>
<text x="247.7" y="151.2">TxD3/ADC9/AD1/P0.1</text>
<text x="273.4" y="152.4">39</text>
<text x="273.4" y="155">38</text>
<text x="18.9" y="156.3">DB1</text>
<text x="18.9" y="158.8">DB2</text>
<text x="18.9" y="161.4">DB3</text>
<text x="27.1" y="157.6">9</text>
<text x="27.1" y="160.1">10</text>
<text x="108.1" y="161.4">C</text>
<text x="109.6" y="158.8" transform="rotate(-90 109.6 158.8)">B</text>
<text x="113.4" y="160.1">3</text>
<text x="178.1" y="157.6">12</text>
<text x="178.1" y="160.1">13</text>
<text x="184.3" y="156.3">AGnd</text>
<text x="184.3" y="158.8">AVref</text>
<text x="184.3" y="161.4">AVcc</text>
<text x="225.8" y="161.4">CCP2_2/I2CSCL_2/SCLK_2/PWM5/A13/P2.5</text>
<text x="245.1" y="158.8">CCP3_2/PWM6/A14/P2.6</text>
<text x="253.6" y="156.3">PWM7/A15/P2.7</text>
<text x="273.4" y="160.1">36</text>
<text x="273.4" y="157.6">37</text>
<text x="18.9" y="163.9">DB4</text>
<text x="18.9" y="166.4">DB5</text>
<text x="27.1" y="162.6">11</text>
<text x="27.1" y="165.2">12</text>
<text x="27.1" y="167.7">13</text>
<text x="109.6" y="163.9" transform="rotate(-90 109.6 163.9)">A</text>
<text x="178.1" y="162.6">14</text>
<text x="178.1" y="165.2">15</text>
<text x="178.1" y="167.7">16</text>
<text x="184.3" y="163.9">P5.4/RST/MCLKO</text>
<text x="184.3" y="166.4">Vcc</text>
<text x="225.5" y="163.9">CCP1_2/I2CSDA_2/MISO_2/PWM4/A12/P2.4</text>
<text x="236.5" y="166.4">CCP0_2/MOSI_2/PWM3/A11/P2.3</text>
<text x="273.4" y="162.6">35</text>
<text x="273.4" y="165.2">34</text>
<text x="273.4" y="167.7">33</text>
<text x="18.9" y="168.9">DB6</text>
<text x="18.9" y="171.5">DB7</text>
<text x="27.1" y="170.2">14</text>
<text x="27.1" y="172.7">15</text>
<text x="108.3" y="168.8" transform="rotate(-90 108.3 168.8)">1</text>
<text x="178.1" y="170.2">17</text>
<text x="178.1" y="172.7">18</text>
<text x="184.3" y="168.9">P5.5</text>
<text x="184.3" y="171.5">Gnd</text>
<text x="241.5" y="168.9">ECI_2/SS_2/PWM2/A10/P2.2</text>
<text x="254.7" y="171.5">PWM1/A9/P2.1</text>
<text x="273.4" y="172.7">31</text>
<text x="273.4" y="170.2">32</text>
<text x="3.9" y="179.1">D</text>
<text x="19.1" y="179.1">RST</text>
<text x="21.6" y="174">V</text>
<text x="21.6" y="176.5">G</text>
<text x="27.1" y="177.8">17</text>
<text x="27.1" y="175.3">16</text>
<text x="178.1" y="175.3">19</text>
<text x="178.1" y="177.8">20</text>
<text x="184.3" y="174">P4.0/WR_3/RxD2_2</text>
<text x="184.3" y="176.5">P3.0/RxD/CCP3_4/INT4</text>
<text x="184.3" y="179.1">P3.1/TxD/CCP2_4</text>
<text x="247" y="176.5">RSTSV/PWM0/A8/P2.0</text>
<text x="250.9" y="179.1">CMPO_2/ALE/P4.1</text>
<text x="251" y="174">TxD2_2/RD_3/P4.2</text>
<text x="273.4" y="175.3">30</text>
<text x="273.4" y="177.8">29</text>
<text x="290.8" y="179.1">D</text>
<text x="20.1" y="181.7">NC</text>
<text x="21.6" y="184.2">V</text>
<text x="27.1" y="180.3">18</text>
<text x="27.1" y="182.9">19</text>
<text x="27.1" y="185.5">20</text>
<text x="178.1" y="180.3">21</text>
<text x="178.1" y="182.9">22</text>
<text x="178.1" y="185.5">23</text>
<text x="184.3" y="181.7">P3.2/INT0/CCP1_4/SCLK_4/I2CSCL_4</text>
<text x="184.3" y="184.2">P3.3/INT1/CCP0_4/MISO_4/I2CSDA_4</text>
<text x="239.7" y="184.2">CMP-/RxD_2/WR_2/INT2/P3.6</text>
<text x="239.8" y="181.7">CMP+/TxD_2/RD_2/INT3/P3.7</text>
<text x="273.4" y="185.5">26</text>
<text x="273.4" y="180.3">28</text>
<text x="273.4" y="182.9">27</text>
<text x="21.6" y="186.7">G</text>
<text x="178.1" y="188">24</text>
<text x="184.3" y="186.7">P3.4/T0/T1CLKO/MOSI_4/CMPO</text>
<text x="184.3" y="189.3">P3.5/T1/T0CLKO/ECI_4/SS_4/PWMFLT</text>
<text x="257" y="189.3">RxD3_2/P5.0</text>
<text x="257.1" y="186.7">TxD3_2/P5.1</text>
<text x="273.4" y="188">25</text>
<text x="38.1" y="199.4">1</text>
<text x="111.1" y="199.4">2</text>
<text x="184.1" y="199.4">3</text>
<text x="257.1" y="199.4">4</text>
</g>
<g font-size="2.3" fill="#800000">
<text x="14.9" y="33.2">VCC_5V 1</text>
<text x="17.4" y="35.8">P43</text>
<text x="45.4" y="35.8">P54</text>
<text x="45.4" y="33.2">GND</text>
<text x="65.7" y="33.2">P52</text>
<text x="65.7" y="35.8">P53</text>
<text x="93.6" y="35.8">P51</text>
<text x="93.6" y="33.2">P50</text>
<text x="198.2" y="34.5">VCC_3.3V</text>
<text x="17.4" y="40.8">P30</text>
<text x="17.4" y="38.3">P44</text>
<text x="45.4" y="40.8">P10</text>
<text x="45.4" y="38.3">P55</text>
<text x="65.7" y="38.3">P01</text>
<text x="65.7" y="40.8">P03</text>
<text x="93.6" y="38.3">P00</text>
<text x="93.6" y="40.8">P02</text>
<text x="141.8" y="40.8">P01</text>
<text x="174.8" y="40.8">P24</text>
<text x="197.7" y="40.8">P22</text>
<text x="240.9" y="40.8">P11</text>
<text x="17.4" y="43.4">P31</text>
<text x="17.4" y="45.9">P32</text>
<text x="45.4" y="45.9">P12</text>
<text x="45.4" y="43.4">P11</text>
<text x="65.7" y="45.9">P07</text>
<text x="65.7" y="43.4">P05</text>
<text x="93.6" y="43.4">P04</text>
<text x="93.6" y="45.9">P06</text>
<text x="141.8" y="43.4">P23</text>
<text x="141.8" y="45.9">P02</text>
<text x="174.8" y="43.4">P25</text>
<text x="174.8" y="45.9">P03</text>
<text x="197.7" y="43.4">P24</text>
<text x="230.7" y="45.9">P25</text>
<text x="276.9" y="42.1">VCC_3.3V</text>
<text x="17.4" y="48.4">P33</text>
<text x="17.4" y="51">P34</text>
<text x="17.4" y="53.5">P35</text>
<text x="45.4" y="53.5">P15</text>
<text x="45.4" y="51">P14</text>
<text x="45.4" y="48.4">P13</text>
<text x="65.7" y="48.4">GND</text>
<text x="65.7" y="53.5">P23</text>
<text x="65.7" y="51">P21</text>
<text x="93.6" y="53.5">P24</text>
<text x="93.6" y="51">P22</text>
<text x="93.6" y="48.4">P20</text>
<text x="128.4" y="49.7">VCC_3.3V</text>
<text x="230.7" y="48.4">P23</text>
<text x="273.9" y="48.4">P10</text>
<text x="17.4" y="56.1">P36</text>
<text x="17.4" y="58.6">P37</text>
<text x="45.4" y="58.6">P17</text>
<text x="45.4" y="56.1">P16</text>
<text x="65.7" y="58.6">P27</text>
<text x="65.7" y="56.1">P25</text>
<text x="93.6" y="58.6">P40</text>
<text x="93.6" y="56.1">P26</text>
<text x="14.9" y="63.7">VCC_5V13</text>
<text x="17.4" y="61.1">GND 12</text>
<text x="45.4" y="61.1">VCC_3.3V</text>
<text x="45.4" y="63.7">GND</text>
<text x="65.7" y="61.1">P41</text>
<text x="65.7" y="63.7">VCC_3.3V</text>
<text x="93.6" y="61.1">P42</text>
<text x="93.6" y="63.7">GND</text>
<text x="256.2" y="63.7">GND</text>
<text x="183.2" y="66.2">VCC_5V</text>
<text x="216" y="72.5">VCC_3.3V</text>
<text x="235.8" y="73.8">GND</text>
<text x="124" y="78.9">VCC_3.3V</text>
<text x="30" y="85.2">VCC_mcu</text>
<text x="111.4" y="86.5">P15</text>
<text x="111.4" y="89">P14</text>
<text x="182.1" y="87.8">GND</text>
<text x="248.5" y="86.5">STA_5V</text>
<text x="12.3" y="91.6">P10</text>
<text x="12.3" y="99.2">P11</text>
<text x="12.3" y="96.6">P12</text>
<text x="223.1" y="104.3">B</text>
<text x="240.9" y="106.8">A</text>
<text x="187.6" y="109.3">STA_5V16</text>
<text x="274.4" y="113.1">GND</text>
<text x="120.9" y="119.5">AVCC</text>
<text x="65.7" y="127.1">GND</text>
<text x="172.3" y="129.6">P52</text>
<text x="278.9" y="129.6">P10</text>
<text x="47.9" y="134.7">VO</text>
<text x="65.7" y="137.2">VCC_5V</text>
<text x="172.3" y="134.7">P11</text>
<text x="172.3" y="137.2">P12</text>
<text x="172.3" y="132.2">P53</text>
<text x="278.9" y="137.2">P05</text>
<text x="278.9" y="134.7">P06</text>
<text x="278.9" y="132.2">P07</text>
<text x="32.7" y="139.8">VCC_5V</text>
<text x="32.7" y="142.3">VO</text>
<text x="172.3" y="139.8">P13</text>
<text x="172.3" y="142.3">P14</text>
<text x="278.9" y="142.3">P03</text>
<text x="278.9" y="139.8">P04</text>
<text x="32.7" y="144.8">P35</text>
<text x="32.7" y="147.4">P36</text>
<text x="32.7" y="149.9">P37</text>
<text x="104.5" y="144.8">VCC_5V</text>
<text x="113.5" y="146.1">GND</text>
<text x="172.3" y="147.4">P15</text>
<text x="172.3" y="149.9">P16</text>
<text x="172.3" y="144.8">P44</text>
<text x="278.9" y="149.9">P01</text>
<text x="278.9" y="147.4">P02</text>
<text x="278.9" y="144.8">P43</text>
<text x="32.7" y="152.4">P00</text>
<text x="32.7" y="155">P01</text>
<text x="172.3" y="152.4">P17</text>
<text x="278.9" y="155">P27</text>
<text x="278.9" y="152.4">P00</text>
<text x="32.7" y="157.6">P02</text>
<text x="32.7" y="160.1">P03</text>
<text x="114.1" y="157.6">VCC_mcu</text>
<text x="278.9" y="160.1">P25</text>
<text x="278.9" y="157.6">P26</text>
<text x="32.7" y="162.6">P04</text>
<text x="32.7" y="165.2">P05</text>
<text x="32.7" y="167.7">P06</text>
<text x="50.6" y="162.6">VCC_mcu</text>
<text x="91.1" y="165.2">P55</text>
<text x="146.3" y="165.2">AVCC</text>
<text x="172.3" y="162.6">P54</text>
<text x="172.3" y="167.7">P55</text>
<text x="278.9" y="167.7">P22</text>
<text x="278.9" y="165.2">P23</text>
<text x="278.9" y="162.6">P24</text>
<text x="32.7" y="170.2">P07</text>
<text x="32.7" y="172.7">VCC_5V</text>
<text x="121.1" y="171.5">GND</text>
<text x="172.3" y="172.7">P40</text>
<text x="278.9" y="170.2">P21</text>
<text x="278.9" y="172.7">P42</text>
<text x="32.7" y="177.8">P43</text>
<text x="65.3" y="179.1">GND</text>
<text x="91.1" y="177.8">P52</text>
<text x="103.6" y="177.8">VCC_3.3V</text>
<text x="159.6" y="177.8">P16</text>
<text x="169.8" y="175.3">P30 A</text>
<text x="169.8" y="177.8">P31 B</text>
<text x="278.9" y="175.3">P20</text>
<text x="278.9" y="177.8">P41</text>
<text x="32.7" y="180.3">P44</text>
<text x="32.7" y="182.9">VCC_5V</text>
<text x="159.6" y="180.3">P17</text>
<text x="172.3" y="180.3">P32</text>
<text x="172.3" y="182.9">P33</text>
<text x="172.3" y="185.5">P34</text>
<text x="278.9" y="182.9">P36</text>
<text x="278.9" y="180.3">P37</text>
<text x="278.9" y="185.5">P51</text>
<text x="65.3" y="189.3">GND</text>
<text x="91.1" y="188">P53</text>
<text x="172.3" y="188">P35</text>
<text x="278.9" y="188">P50</text>
</g>
<g font-size="2.3" fill="#000080">
<text x="27.6" y="30.7">JN</text>
<text x="75.8" y="30.7">JM</text>
<text x="152" y="38.3">J4</text>
<text x="207.9" y="38.3">U7</text>
<text x="152" y="53.5">NRF24L01</text>
<text x="207.9" y="53.5">W25X16</text>
<text x="251" y="53.5">esp8266</text>
<text x="233" y="65.9">S1</text>
<text x="172.3" y="66.2">U3</text>
<text x="263.5" y="66.2">D1</text>
<text x="215.5" y="76.1">C6</text>
<text x="233" y="76.4">C3</text>
<text x="277.4" y="76.1">R1</text>
<text x="88.5" y="78.9">24C04 U3</text>
<text x="172.3" y="84">AMS1117</text>
<text x="205.3" y="78.6">C7</text>
<text x="205.3" y="81.2">10uF</text>
<text x="215.5" y="78.6">100nF</text>
<text x="225.6" y="83.7">Y1</text>
<text x="233" y="84">30pF</text>
<text x="277.4" y="78.6">1.5K</text>
<text x="20" y="89">485</text>
<text x="50.4" y="86.5">K</text>
<text x="125.1" y="88.8">R5</text>
<text x="130.2" y="88.8">R4</text>
<text x="200.2" y="89">U2</text>
<text x="230.7" y="88.8">12M</text>
<text x="59.1" y="91.3">R3</text>
<text x="59.1" y="93.8">430</text>
<text x="68.2" y="94.1">B</text>
<text x="125.1" y="91.3">10K</text>
<text x="130.2" y="91.3">10K</text>
<text x="230.4" y="91.6">30pF C4</text>
<text x="256.1" y="91.6">USB</text>
<text x="278.9" y="93.8">C2</text>
<text x="68.2" y="99.2">A</text>
<text x="228.4" y="101.7">C5</text>
<text x="233.3" y="101.7">100nF</text>
<text x="270.1" y="99.2">100nF</text>
<text x="271.3" y="96.4">C1</text>
<text x="278.9" y="96.4">10uF</text>
<text x="20" y="104.3">U4</text>
<text x="234" y="106">D3</text>
<text x="251.8" y="109.8">BX</text>
<text x="200.2" y="114.4">CH340G</text>
<text x="128.9" y="121">R2</text>
<text x="128.9" y="125.6">511R</text>
<text x="155.1" y="124.8">C10</text>
<text x="75.8" y="129.6">1602</text>
<text x="126.4" y="127.3">C11</text>
<text x="126.4" y="129.9">100nF</text>
<text x="154.6" y="129.6">100nF</text>
<text x="182.5" y="127.1">STC8A8K64S4A12-48</text>
<text x="9.8" y="134.7">LED1602-12864</text>
<text x="55.3" y="133.7">KT</text>
<text x="83.4" y="132.2">XZ</text>
<text x="149.4" y="132.2">Q1</text>
<text x="55.3" y="138.3">5K</text>
<text x="75.8" y="142.3">12864</text>
<text x="144.4" y="139.8">TL431</text>
<text x="119.5" y="155">xz2</text>
<text x="140.6" y="151.2">C9</text>
<text x="60.3" y="160.3">D2</text>
<text x="131.4" y="159.1">L1</text>
<text x="139.3" y="157.8">22uF</text>
<text x="151.8" y="157.8">C8</text>
<text x="151.8" y="160.3">100nF</text>
<text x="78.1" y="164.1">R6</text>
<text x="131.4" y="163.6">10uH</text>
<text x="78.1" y="168.7">1.5K</text>
<text x="80.7" y="175.5">S2</text>
<text x="134" y="175.3">C12</text>
<text x="136.8" y="177.8">30pF</text>
<text x="80.7" y="185.7">S3</text>
<text x="146.9" y="185.2">Y2</text>
<text x="14.9" y="190.5">Jlcd</text>
<text x="134" y="190.5">C13</text>
<text x="146.9" y="187.7">11.0592M-22.1184M</text>
<text x="136.8" y="193.1">30pF</text>
<text x="182.5" y="193.1">U1</text>
</g>
<g font-size="2.3" fill="#800080">
<text x="101.2" y="56.1">W5500网络模块接口</text>
<text x="11.9" y="64.2" transform="rotate(-90 11.9 64.2)">1.77TFT</text>
<text x="60.1" y="64.2" transform="rotate(-90 60.1 64.2)">OLED</text>
<text x="101.2" y="63.7">VS1053模块接口</text>
</g>
</svg>
